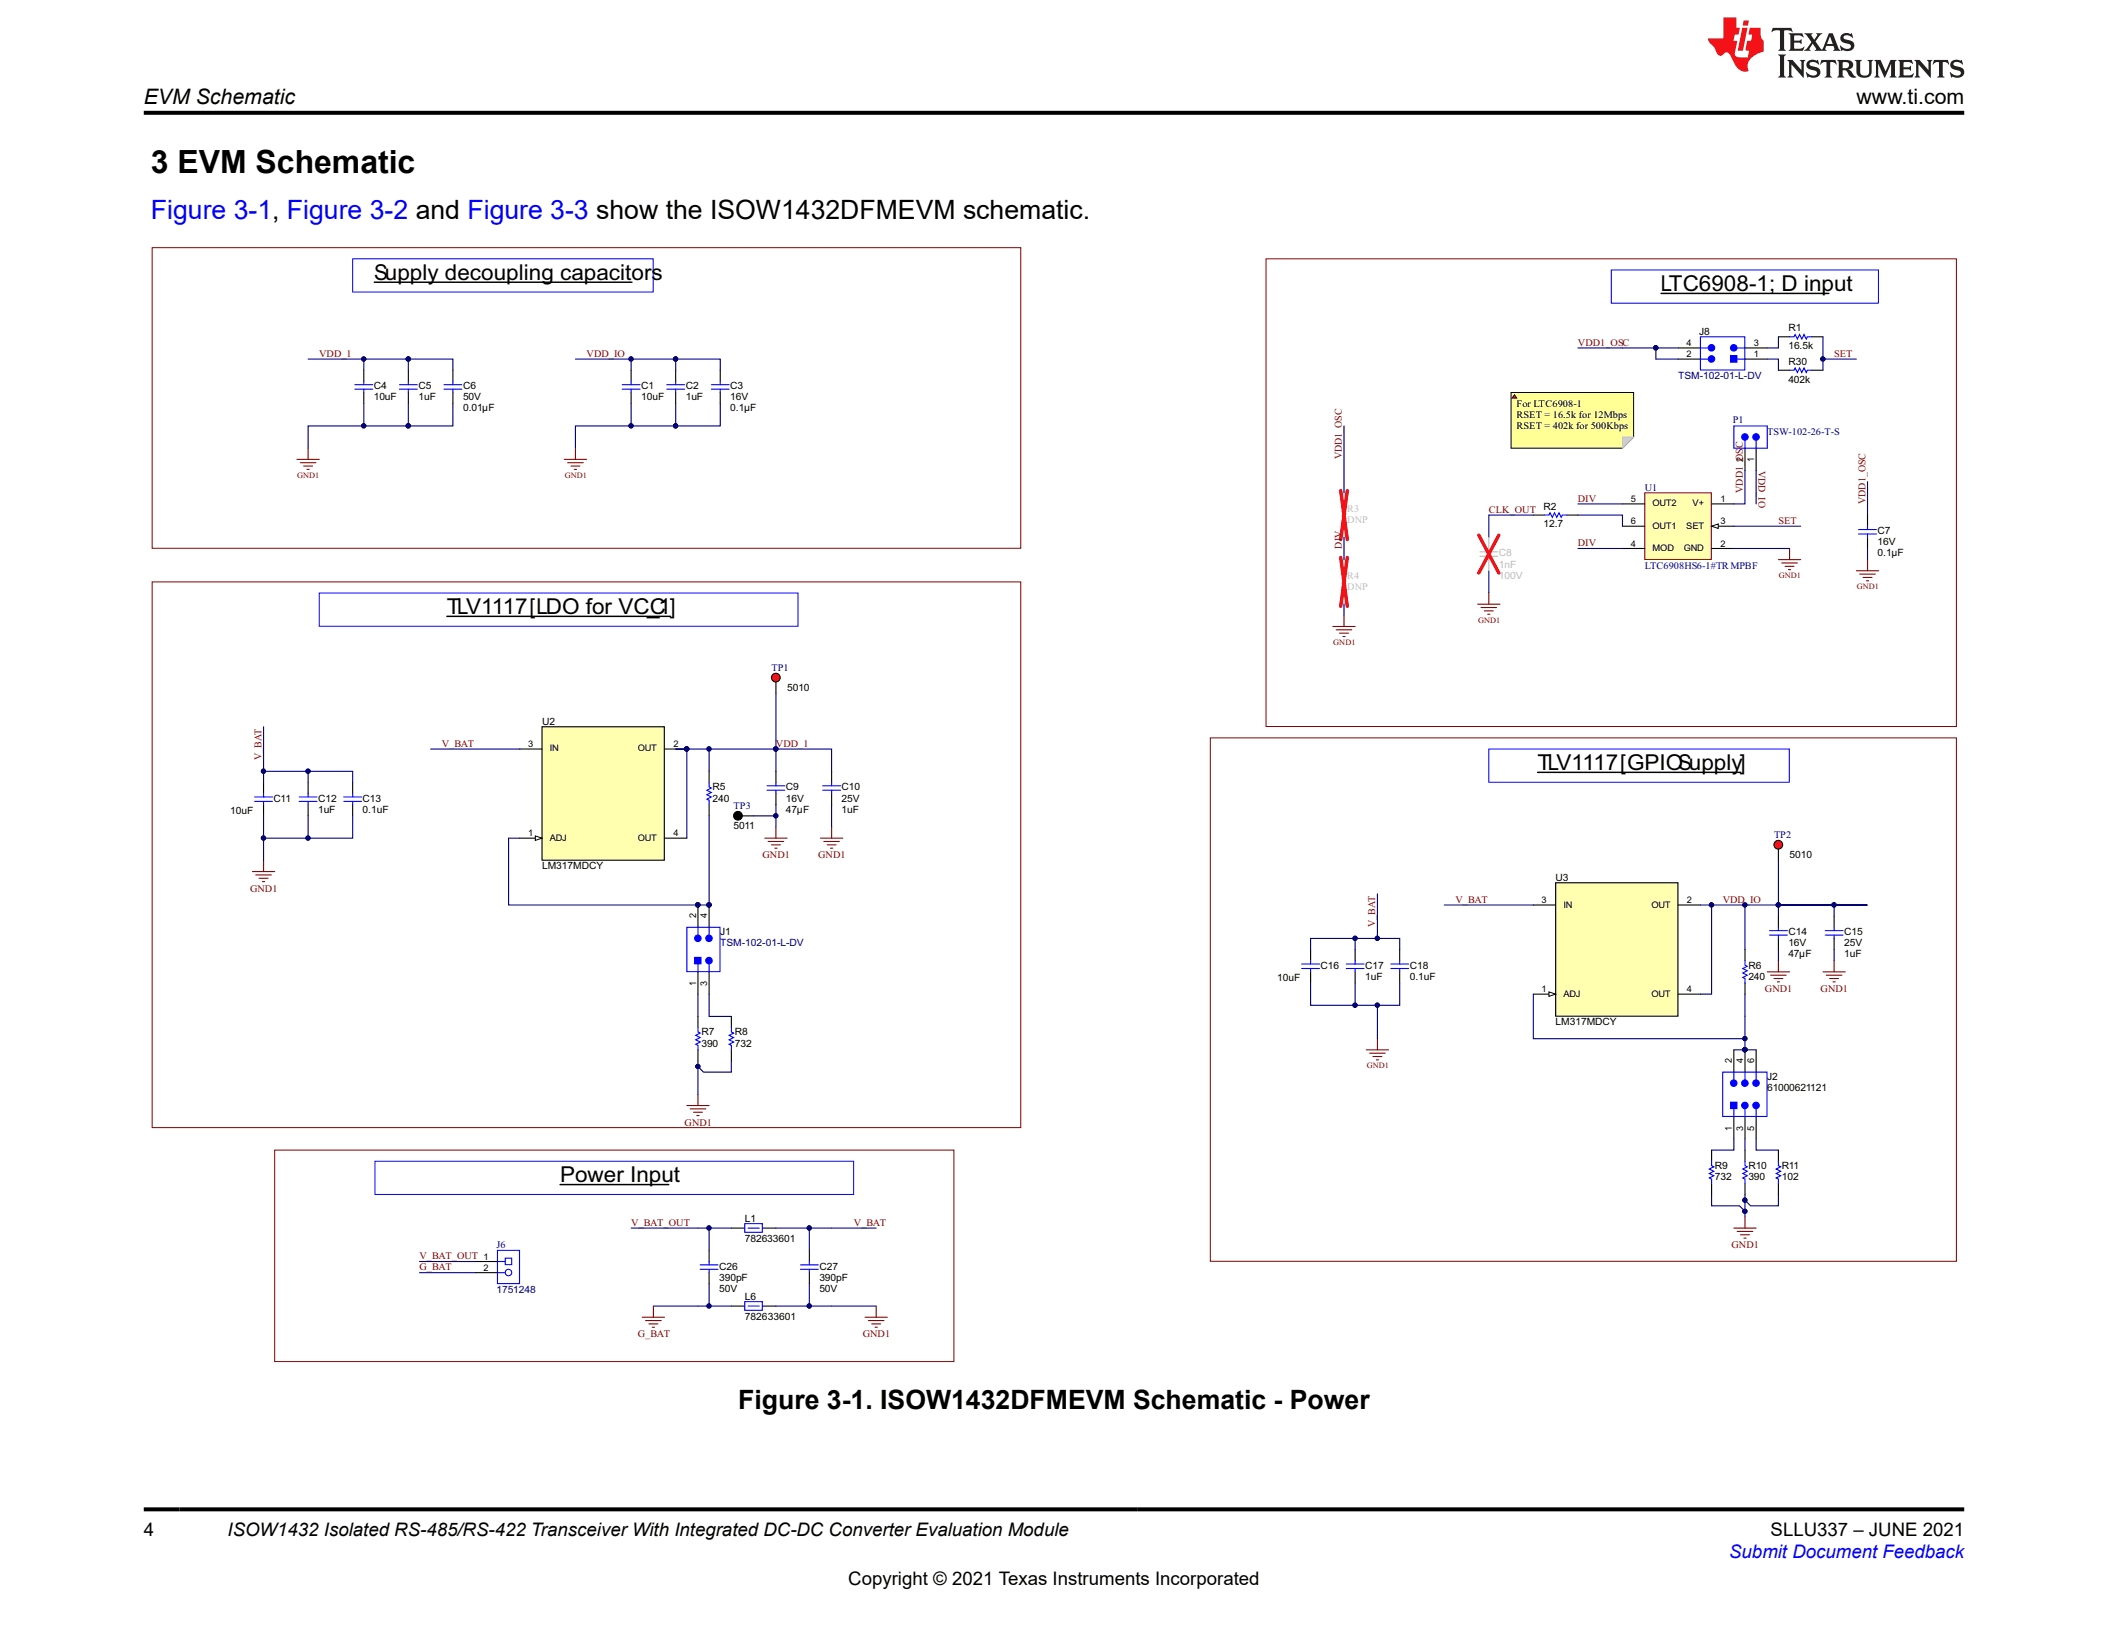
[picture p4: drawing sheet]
<svg xmlns="http://www.w3.org/2000/svg" width="279mm" height="216mm" viewBox="0 0 279 216" stroke-linecap="round" stroke-linejoin="round" font-family="sans-serif">
<g fill="none" stroke="#7f0000" stroke-width=".15">
<path d="M40.8 59.4v1.5M39.4 60.9h2.9M39.8 61.3h2.1M40.2 61.8h1.2M40.7 62.2h.3M246 75.6h3M246.5 76.1h2.1M246.9 76.5h1.2M247.4 77h.3M247.5 74.2v1.4M176.7 83h2.9M177.1 83.5h2.1"/>
<path d="M177.5 83.9h1.2M178 84.4h.3M178.1 81.6v1.4M33.5 115.5h2.9M33.9 116h2.1M34.3 116.4h1.2M34.8 116.8h.3M34.9 114v1.5M181.1 139.1h2.9M181.5 139.6h2.1M182.6 137.7v1.4M182 140h1.2"/>
<path d="M182.4 140.5h.3"/>
</g>
<path d="M48.2 49.1v1.4M48.2 52v1.5M54.1 49.1v1.4M54.1 52v1.5M40.8 103.7v1.5M40.8 106.7v1.4M46.7 103.7v1.5M46.7 106.7v1.4M179.6 125.9v1.4M179.6 128.8v1.5M185.5 125.9v1.4M185.5 128.8v1.5" fill="none" stroke="#000" stroke-width=".15"/>
<g fill="none" stroke="#00f" stroke-width=".15">
<path d="M47 51h2.4M47 51.6h2.4M48.2 50.5v.5M48.2 51.6v.4M52.9 51h2.4M52.9 51.6h2.4M54.1 50.5v.5M54.1 51.6v.4M39.7 105.6h2.3M39.7 106.2h2.3M40.8 105.2v.4M40.8 106.2v.5"/>
<path d="M45.6 105.6h2.3M45.6 106.2h2.3M46.7 105.2v.4M46.7 106.2v.5M178.4 127.8h2.4M178.4 128.4h2.4M179.6 127.3v.5M179.6 128.4v.4M184.3 127.8h2.4M184.3 128.4h2.4M185.5 127.3v.5M185.5 128.4v.4"/>
</g>
<path d="M46.7 34.3h39.9v4.4h-39.9zM213.6 35.8h35.4v4.4h-35.4zM42.3 78.6h63.5v4.4h-63.5zM197.3 99.3h39.9v4.4h-39.9z" fill="none" stroke="#00f" stroke-width=".13"/>
<path d="M49.6 37.4h34.2M220.2 38.9h22.2M59.2 81.7h29.7M203.8 102.4h26.9" fill="none" stroke="#000" stroke-width=".2"/>
<path d="M178.1 65.3v2.1l.3 .1-.6 .3 .6 .3-.6 .3 .6 .3-.6 .3 .3 .2v2M178.1 74.2v2l.3 .2-.6 .3 .6 .3-.6 .3 .6 .3-.6 .3 .3 .1v2.1" fill="none" stroke="#bfbdbb" stroke-width=".15"/>
<path d="M177.7 65l.9 6.5M177.7 73.9l.9 6.5M178.6 65l-.9 6.5M178.6 73.9l-.9 6.5" fill="none" stroke="#f00" stroke-width=".44"/>
<path d="M218 65.3h8.8v8.8h-8.8z" fill="#ffffaf"/>
<path d="M218 65.3h8.8v8.8h-8.8z" fill="none" stroke="#7f0000" stroke-width=".13"/>
<path d="M226.9 66.8h2.9M226.9 72.7h2.9M226.9 69.7h2.9" fill="none" stroke="#000" stroke-width=".15"/>
<path d="M226.9 69.7l.8-.3v.6z" fill="#fff"/>
<path d="M226.9 69.7l.8-.3v.6z" fill="none" stroke="#000" stroke-width=".13"/>
<path d="M231.3 59.4v3M232.8 59.4v3M215 72.7h3M215 66.8h3M215 69.7h3M34.9 103.7v1.5M34.9 106.7v1.4" fill="none" stroke="#000" stroke-width=".15"/>
<path d="M197.3 78.6v1.5M235.7 74.2h3M236.2 74.6h2M236.6 75.1h1.2M237 75.5h.3M237.2 72.7v1.5M195.9 80.1h2.9M196.3 80.5h2.1M196.7 81h1.2M197.2 81.4h.3" fill="none" stroke="#7f0000" stroke-width=".15"/>
<path d="M229.8 56.5h4.4v2.9h-4.4zM231.3 58.4v1M33.8 105.6h2.3M33.8 106.2h2.3M34.9 105.2v.4M34.9 106.2v.5" fill="none" stroke="#00f" stroke-width=".15"/>
<path d="M20.2 32.8h115.1v39.9h-115.1zM167.8 34.3h91.5v62h-91.5zM20.2 77.1h115.1v72.3h-115.1zM160.4 97.8h98.9v69.4h-98.9z" fill="none" stroke="#7f0000" stroke-width=".13"/>
<circle cx="231.3" cy="57.9" r=".43" fill="#00f"/>
<g fill="none" stroke="#00f" stroke-width=".15">
<path d="M232.8 58.4v1"/>
<circle cx="231.3" cy="57.9" r=".43"/>
</g>
<circle cx="232.7" cy="57.9" r=".43" fill="#00f"/>
<g fill="none" stroke="#00f" stroke-width=".15">
<path d="M172.5 127.8h2.4M172.5 128.4h2.4M173.7 127.3v.5M173.7 128.4v.4"/>
<circle cx="232.7" cy="57.9" r=".43"/>
</g>
<path d="M173.7 125.9v1.4M173.7 128.8v1.5" fill="none" stroke="#000" stroke-width=".15"/>
<path d="M101.4 111.1h2.9M101.8 111.5h2.1M102.3 112h1.1M102.7 112.4h.3M102.8 109.6v1.5" fill="none" stroke="#7f0000" stroke-width=".15"/>
<circle cx="102.8" cy="99.3" r=".28" fill="#00007f"/>
<circle cx="102.8" cy="99.3" r=".28" fill="none" stroke="#00007f" stroke-width=".13"/>
<path d="M234.2 128.8h3M234.7 129.2h2M235.1 129.7h1.2M235.6 130.1h.3M235.7 127.3v1.5" fill="none" stroke="#7f0000" stroke-width=".15"/>
<circle cx="235.7" cy="112" r=".58" fill="#ee0d21"/>
<g fill="none" stroke="#000" stroke-width=".15">
<path d="M83.7 49.1v1.4M83.7 52v1.5M89.6 49.1v1.4M89.6 52v1.5M235.7 112.6v1.4"/>
<circle cx="235.7" cy="112" r=".58"/>
</g>
<path d="M76.3 59.4v1.5M74.8 60.9h2.9M75.2 61.3h2.1M75.7 61.8h1.2M76.1 62.2h.3" fill="none" stroke="#7f0000" stroke-width=".15"/>
<path d="M82.5 51h2.3M82.5 51.6h2.3M83.7 50.5v.5M83.7 51.6v.4M88.4 51h2.3M88.4 51.6h2.3M89.6 50.5v.5M89.6 51.6v.4" fill="none" stroke="#00f" stroke-width=".15"/>
<path d="M60 53.5v3h-5.9" fill="none" stroke="#00007f" stroke-width=".15"/>
<circle cx="54.1" cy="56.4" r=".28" fill="#00007f"/>
<circle cx="54.1" cy="56.4" r=".28" fill="none" stroke="#00007f" stroke-width=".13"/>
<path d="M54.1 53.5v3" fill="none" stroke="#00007f" stroke-width=".15"/>
<circle cx="54.1" cy="56.4" r=".28" fill="#00007f"/>
<circle cx="54.1" cy="56.4" r=".28" fill="none" stroke="#00007f" stroke-width=".13"/>
<path d="M54.1 47.6v1.5" fill="none" stroke="#00007f" stroke-width=".15"/>
<circle cx="54.1" cy="47.6" r=".28" fill="#00007f"/>
<circle cx="54.1" cy="47.6" r=".28" fill="none" stroke="#00007f" stroke-width=".13"/>
<path d="M54.1 47.6h-5.9v1.5" fill="none" stroke="#00007f" stroke-width=".15"/>
<circle cx="54.1" cy="47.6" r=".28" fill="#00007f"/>
<circle cx="54.1" cy="47.6" r=".28" fill="none" stroke="#00007f" stroke-width=".13"/>
<circle cx="48.2" cy="47.6" r=".28" fill="#00007f"/>
<circle cx="48.2" cy="47.6" r=".28" fill="none" stroke="#00007f" stroke-width=".13"/>
<path d="M48.2 53.5v3h5.9" fill="none" stroke="#00007f" stroke-width=".15"/>
<circle cx="54.1" cy="56.4" r=".28" fill="#00007f"/>
<circle cx="54.1" cy="56.4" r=".28" fill="none" stroke="#00007f" stroke-width=".13"/>
<circle cx="48.2" cy="56.4" r=".28" fill="#00007f"/>
<circle cx="48.2" cy="56.4" r=".28" fill="none" stroke="#00007f" stroke-width=".13"/>
<path d="M48.2 56.5h-7.4v2.9" fill="none" stroke="#00007f" stroke-width=".15"/>
<circle cx="48.2" cy="56.4" r=".28" fill="#00007f"/>
<circle cx="48.2" cy="56.4" r=".28" fill="none" stroke="#00007f" stroke-width=".13"/>
<path d="M54.1 47.6h5.9v1.5" fill="none" stroke="#00007f" stroke-width=".15"/>
<circle cx="54.1" cy="47.6" r=".28" fill="#00007f"/>
<circle cx="54.1" cy="47.6" r=".28" fill="none" stroke="#00007f" stroke-width=".13"/>
<path d="M40.8 47.6h7.4M247.5 63.8v4.5M247.5 72.7v1.5" fill="none" stroke="#00007f" stroke-width=".15"/>
<circle cx="48.2" cy="47.6" r=".28" fill="#00007f"/>
<circle cx="48.2" cy="47.6" r=".28" fill="none" stroke="#00007f" stroke-width=".13"/>
<path d="M182.6 133.2v4.5" fill="none" stroke="#00007f" stroke-width=".15"/>
<circle cx="182.6" cy="133.2" r=".28" fill="#00007f"/>
<circle cx="182.6" cy="133.2" r=".28" fill="none" stroke="#00007f" stroke-width=".13"/>
<path d="M182.6 118.5v5.9" fill="none" stroke="#00007f" stroke-width=".15"/>
<circle cx="182.6" cy="124.4" r=".28" fill="#00007f"/>
<circle cx="182.6" cy="124.4" r=".28" fill="none" stroke="#00007f" stroke-width=".13"/>
<path d="M178.1 56.5v8.8M209.1 46.1h5.9M241.6 47.6h4.4M178.1 71.2v3M197.3 75.6v3M203.2 68.3h-5.9v2.9M209.1 68.3h5.9v1.4M209.1 72.7h5.9M229.8 69.7h8.9M229.8 72.7h7.4M178.1 80.1v1.5" fill="none" stroke="#00007f" stroke-width=".15"/>
<circle cx="241.6" cy="47.6" r=".28" fill="#00007f"/>
<circle cx="241.6" cy="47.6" r=".28" fill="none" stroke="#00007f" stroke-width=".13"/>
<path d="M40.8 102.2v1.5" fill="none" stroke="#00007f" stroke-width=".15"/>
<circle cx="40.8" cy="102.2" r=".28" fill="#00007f"/>
<circle cx="40.8" cy="102.2" r=".28" fill="none" stroke="#00007f" stroke-width=".13"/>
<path d="M34.9 108.1v3" fill="none" stroke="#00007f" stroke-width=".15"/>
<circle cx="34.9" cy="111.1" r=".28" fill="#00007f"/>
<circle cx="34.9" cy="111.1" r=".28" fill="none" stroke="#00007f" stroke-width=".13"/>
<path d="M40.8 108.1v3" fill="none" stroke="#00007f" stroke-width=".15"/>
<circle cx="40.8" cy="111.1" r=".28" fill="#00007f"/>
<circle cx="40.8" cy="111.1" r=".28" fill="none" stroke="#00007f" stroke-width=".13"/>
<path d="M34.9 96.3v5.9" fill="none" stroke="#00007f" stroke-width=".15"/>
<circle cx="34.9" cy="102.2" r=".28" fill="#00007f"/>
<circle cx="34.9" cy="102.2" r=".28" fill="none" stroke="#00007f" stroke-width=".13"/>
<path d="M46.7 108.1v3h-11.8v2.9" fill="none" stroke="#00007f" stroke-width=".15"/>
<circle cx="34.9" cy="111.1" r=".28" fill="#00007f"/>
<circle cx="34.9" cy="111.1" r=".28" fill="none" stroke="#00007f" stroke-width=".13"/>
<circle cx="40.8" cy="111.1" r=".28" fill="#00007f"/>
<circle cx="40.8" cy="111.1" r=".28" fill="none" stroke="#00007f" stroke-width=".13"/>
<path d="M34.9 103.7v-1.5h11.8v1.5" fill="none" stroke="#00007f" stroke-width=".15"/>
<circle cx="34.9" cy="102.2" r=".28" fill="#00007f"/>
<circle cx="34.9" cy="102.2" r=".28" fill="none" stroke="#00007f" stroke-width=".13"/>
<circle cx="40.8" cy="102.2" r=".28" fill="#00007f"/>
<circle cx="40.8" cy="102.2" r=".28" fill="none" stroke="#00007f" stroke-width=".13"/>
<path d="M179.6 130.3v2.9h5.9v-2.9" fill="none" stroke="#00007f" stroke-width=".15"/>
<circle cx="182.6" cy="133.2" r=".28" fill="#00007f"/>
<circle cx="182.6" cy="133.2" r=".28" fill="none" stroke="#00007f" stroke-width=".13"/>
<circle cx="179.6" cy="133.2" r=".28" fill="#00007f"/>
<circle cx="179.6" cy="133.2" r=".28" fill="none" stroke="#00007f" stroke-width=".13"/>
<path d="M179.6 125.9v-1.5h5.9v1.5" fill="none" stroke="#00007f" stroke-width=".15"/>
<circle cx="179.6" cy="124.4" r=".28" fill="#00007f"/>
<circle cx="179.6" cy="124.4" r=".28" fill="none" stroke="#00007f" stroke-width=".13"/>
<circle cx="182.6" cy="124.4" r=".28" fill="#00007f"/>
<circle cx="182.6" cy="124.4" r=".28" fill="none" stroke="#00007f" stroke-width=".13"/>
<path d="M231.3 62.4v4.4h-1.5M232.8 62.4v4.4M179.6 124.4h-5.9v1.5" fill="none" stroke="#00007f" stroke-width=".15"/>
<circle cx="179.6" cy="124.4" r=".28" fill="#00007f"/>
<circle cx="179.6" cy="124.4" r=".28" fill="none" stroke="#00007f" stroke-width=".13"/>
<path d="M173.7 130.3v2.9h5.9" fill="none" stroke="#00007f" stroke-width=".15"/>
<circle cx="179.6" cy="133.2" r=".28" fill="#00007f"/>
<circle cx="179.6" cy="133.2" r=".28" fill="none" stroke="#00007f" stroke-width=".13"/>
<path d="M102.8 99.3v2.9" fill="none" stroke="#00007f" stroke-width=".15"/>
<circle cx="102.8" cy="99.3" r=".28" fill="#00007f"/>
<circle cx="102.8" cy="99.3" r=".28" fill="none" stroke="#00007f" stroke-width=".13"/>
<path d="M102.8 106.7v2.9" fill="none" stroke="#00007f" stroke-width=".15"/>
<circle cx="102.8" cy="108.1" r=".28" fill="#00007f"/>
<circle cx="102.8" cy="108.1" r=".28" fill="none" stroke="#00007f" stroke-width=".13"/>
<path d="M57.1 99.3h11.8M235.7 114v5.9M235.7 125.9v1.4" fill="none" stroke="#00007f" stroke-width=".15"/>
<circle cx="235.7" cy="119.9" r=".28" fill="#00007f"/>
<circle cx="235.7" cy="119.9" r=".28" fill="none" stroke="#00007f" stroke-width=".13"/>
<path d="M99.9 108.1h2.9" fill="none" stroke="#00007f" stroke-width=".15"/>
<circle cx="102.8" cy="108.1" r=".28" fill="#00007f"/>
<circle cx="102.8" cy="108.1" r=".28" fill="none" stroke="#00007f" stroke-width=".13"/>
<path d="M95.5 53.5v3h-5.9" fill="none" stroke="#00007f" stroke-width=".15"/>
<circle cx="89.5" cy="56.4" r=".28" fill="#00007f"/>
<circle cx="89.5" cy="56.4" r=".28" fill="none" stroke="#00007f" stroke-width=".13"/>
<path d="M89.6 53.5v3" fill="none" stroke="#00007f" stroke-width=".15"/>
<circle cx="89.5" cy="56.4" r=".28" fill="#00007f"/>
<circle cx="89.5" cy="56.4" r=".28" fill="none" stroke="#00007f" stroke-width=".13"/>
<path d="M89.6 47.6v1.5" fill="none" stroke="#00007f" stroke-width=".15"/>
<circle cx="89.5" cy="47.6" r=".28" fill="#00007f"/>
<circle cx="89.5" cy="47.6" r=".28" fill="none" stroke="#00007f" stroke-width=".13"/>
<path d="M89.6 47.6h-5.9v1.5" fill="none" stroke="#00007f" stroke-width=".15"/>
<circle cx="89.5" cy="47.6" r=".28" fill="#00007f"/>
<circle cx="89.5" cy="47.6" r=".28" fill="none" stroke="#00007f" stroke-width=".13"/>
<circle cx="83.6" cy="47.6" r=".28" fill="#00007f"/>
<circle cx="83.6" cy="47.6" r=".28" fill="none" stroke="#00007f" stroke-width=".13"/>
<path d="M83.7 53.5v3h5.9" fill="none" stroke="#00007f" stroke-width=".15"/>
<circle cx="89.5" cy="56.4" r=".28" fill="#00007f"/>
<circle cx="89.5" cy="56.4" r=".28" fill="none" stroke="#00007f" stroke-width=".13"/>
<circle cx="83.6" cy="56.4" r=".28" fill="#00007f"/>
<circle cx="83.6" cy="56.4" r=".28" fill="none" stroke="#00007f" stroke-width=".13"/>
<path d="M83.7 56.5h-7.4v2.9" fill="none" stroke="#00007f" stroke-width=".15"/>
<circle cx="83.6" cy="56.4" r=".28" fill="#00007f"/>
<circle cx="83.6" cy="56.4" r=".28" fill="none" stroke="#00007f" stroke-width=".13"/>
<path d="M89.6 47.6h5.9v1.5" fill="none" stroke="#00007f" stroke-width=".15"/>
<circle cx="89.5" cy="47.6" r=".28" fill="#00007f"/>
<circle cx="89.5" cy="47.6" r=".28" fill="none" stroke="#00007f" stroke-width=".13"/>
<path d="M76.3 47.6h7.4" fill="none" stroke="#00007f" stroke-width=".15"/>
<circle cx="83.6" cy="47.6" r=".28" fill="#00007f"/>
<circle cx="83.6" cy="47.6" r=".28" fill="none" stroke="#00007f" stroke-width=".13"/>
<path d="M95.5 49.1v1.4M95.5 52v1.5" fill="none" stroke="#000" stroke-width=".15"/>
<path d="M94.3 51h2.3M94.3 51.6h2.3M95.5 50.5v.5M95.5 51.6v.4" fill="none" stroke="#00f" stroke-width=".15"/>
<path d="M206.2 117h16.2v17.7h-16.2z" fill="#ffffaf"/>
<path d="M206.2 117h16.2v17.7h-16.2zM203.2 131.8h3" fill="none" stroke="#000" stroke-width=".15"/>
<path d="M205.3 131.5l.9 .3-.9 .3z" fill="#fff"/>
<path d="M205.3 131.5l.9 .3-.9 .3z" fill="none" stroke="#000" stroke-width=".13"/>
<path d="M203.2 119.9h3M222.4 119.9h3M222.4 131.8h3" fill="none" stroke="#000" stroke-width=".15"/>
<path d="M191.4 119.9h11.8M225.4 119.9h22.1h-11.8v1.5" fill="none" stroke="#00007f" stroke-width=".15"/>
<circle cx="226.8" cy="119.9" r=".28" fill="#00007f"/>
<circle cx="226.8" cy="119.9" r=".28" fill="none" stroke="#00007f" stroke-width=".13"/>
<circle cx="231.3" cy="119.9" r=".28" fill="#00007f"/>
<circle cx="231.3" cy="119.9" r=".28" fill="none" stroke="#00007f" stroke-width=".13"/>
<circle cx="235.7" cy="119.9" r=".28" fill="#00007f"/>
<circle cx="235.7" cy="119.9" r=".28" fill="none" stroke="#00007f" stroke-width=".13"/>
<circle cx="243.1" cy="119.9" r=".28" fill="#00007f"/>
<circle cx="243.1" cy="119.9" r=".28" fill="none" stroke="#00007f" stroke-width=".13"/>
<circle cx="243.1" cy="119.9" r=".28" fill="#00007f"/>
<circle cx="243.1" cy="119.9" r=".28" fill="none" stroke="#00007f" stroke-width=".13"/>
<circle cx="235.7" cy="119.9" r=".28" fill="#00007f"/>
<circle cx="235.7" cy="119.9" r=".28" fill="none" stroke="#00007f" stroke-width=".13"/>
<path d="M243.1 119.9v1.5" fill="none" stroke="#00007f" stroke-width=".15"/>
<circle cx="243.1" cy="119.9" r=".28" fill="#00007f"/>
<circle cx="243.1" cy="119.9" r=".28" fill="none" stroke="#00007f" stroke-width=".13"/>
<path d="M241.6 128.8h3M242.1 129.2h2M242.5 129.7h1.2M242.9 130.1h.3M243.1 127.3v1.5" fill="none" stroke="#7f0000" stroke-width=".15"/>
<path d="M243.1 125.9v1.4" fill="none" stroke="#00007f" stroke-width=".15"/>
<path d="M71.8 96.3h16.3v17.7h-16.3z" fill="#ffffaf"/>
<path d="M71.8 96.3h16.3v17.7h-16.3zM68.9 111.1h2.9" fill="none" stroke="#000" stroke-width=".15"/>
<path d="M71 110.8l.8 .3-.8 .3z" fill="#fff"/>
<path d="M71 110.8l.8 .3-.8 .3z" fill="none" stroke="#000" stroke-width=".13"/>
<path d="M88.1 99.3h2.9" fill="none" stroke="#000" stroke-width=".15"/>
<circle cx="91" cy="99.3" r=".28" fill="#00007f"/>
<circle cx="91" cy="99.3" r=".28" fill="none" stroke="#00007f" stroke-width=".13"/>
<path d="M68.9 99.3h2.9M88.1 111.1h2.9" fill="none" stroke="#000" stroke-width=".15"/>
<circle cx="91" cy="99.3" r=".28" fill="#00007f"/>
<circle cx="91" cy="99.3" r=".28" fill="none" stroke="#00007f" stroke-width=".13"/>
<path d="M89.6 99.3h20.6v2.9" fill="none" stroke="#00007f" stroke-width=".15"/>
<circle cx="91" cy="99.3" r=".28" fill="#00007f"/>
<circle cx="91" cy="99.3" r=".28" fill="none" stroke="#00007f" stroke-width=".13"/>
<circle cx="94" cy="99.3" r=".28" fill="#00007f"/>
<circle cx="94" cy="99.3" r=".28" fill="none" stroke="#00007f" stroke-width=".13"/>
<circle cx="102.8" cy="99.3" r=".28" fill="#00007f"/>
<circle cx="102.8" cy="99.3" r=".28" fill="none" stroke="#00007f" stroke-width=".13"/>
<path d="M91 99.3v11.8" fill="none" stroke="#00007f" stroke-width=".15"/>
<circle cx="91" cy="99.3" r=".28" fill="#00007f"/>
<circle cx="91" cy="99.3" r=".28" fill="none" stroke="#00007f" stroke-width=".13"/>
<path d="M108.7 111.1h3M109.2 111.5h2.1M109.6 112h1.2M110.1 112.4h.3M110.2 109.6v1.5" fill="none" stroke="#7f0000" stroke-width=".15"/>
<path d="M110.2 106.7v2.9" fill="none" stroke="#00007f" stroke-width=".15"/>
<circle cx="102.8" cy="89.8" r=".58" fill="#ee0d21"/>
<g fill="none" stroke="#000" stroke-width=".15">
<path d="M102.8 90.4v1.5"/>
<circle cx="102.8" cy="89.8" r=".58"/>
</g>
<path d="M102.8 91.9v7.4" fill="none" stroke="#00007f" stroke-width=".15"/>
<circle cx="102.8" cy="99.3" r=".28" fill="#00007f"/>
<circle cx="102.8" cy="99.3" r=".28" fill="none" stroke="#00007f" stroke-width=".13"/>
<path d="M89.6 99.3h1.4" fill="none" stroke="#00007f" stroke-width=".15"/>
<circle cx="91" cy="99.3" r=".28" fill="#00007f"/>
<circle cx="91" cy="99.3" r=".28" fill="none" stroke="#00007f" stroke-width=".13"/>
<circle cx="97.8" cy="108.1" r=".58" fill="#000"/>
<g fill="none" stroke="#000" stroke-width=".15">
<path d="M235.7 44.6h1.5M235.7 49.1h1.5M240.1 44.6h1.5M240.1 49.1h1.5M98.4 108.1h1.5M102.8 102.2v1.5M102.8 105.2v1.5M110.2 102.2v1.5M110.2 105.2v1.5M235.7 121.4v1.5M235.7 124.4v1.5M243.1 121.4v1.5"/>
<path d="M243.1 124.4v1.5"/>
<circle cx="97.8" cy="108.1" r=".58"/>
</g>
<g fill="none" stroke="#00f" stroke-width=".15">
<path d="M237.2 44.6h.6l.1-.3 .3 .6 .3-.6 .3 .6 .3-.6 .3 .6 .2-.3h.5M237.2 49.1h.6l.1-.3 .3 .6 .3-.6 .3 .6 .3-.6 .3 .6 .2-.3h.5M101.7 104.1h2.3M101.7 104.7h2.3M102.8 103.7v.4M102.8 104.7v.5M109 104.1h2.4M109 104.7h2.4M110.2 103.7v.4M110.2 104.7v.5M234.5 123.3h2.4M234.5 123.9h2.4"/>
<path d="M235.7 122.9v.4M235.7 123.9v.5M241.9 123.3h2.4M241.9 123.9h2.4M243.1 122.9v.4M243.1 123.9v.5"/>
</g>
<path d="M225.4 44.6h5.9v4.4h-5.9z" fill="#fff"/>
<path d="M225.4 44.6h5.9v4.4h-5.9zM230.3 46.1h1" fill="none" stroke="#00f" stroke-width=".15"/>
<path d="M222.4 47.6h3M222.4 46.1h3M231.3 47.6h2.9M231.3 46.1h2.9" fill="none" stroke="#000" stroke-width=".15"/>
<circle cx="229.8" cy="46.1" r=".43" fill="#00f"/>
<g fill="none" stroke="#00f" stroke-width=".15">
<path d="M230.3 47.6h1"/>
<circle cx="229.8" cy="46.1" r=".43"/>
</g>
<circle cx="226.8" cy="46.1" r=".43" fill="#00f"/>
<g fill="none" stroke="#00f" stroke-width=".15">
<path d="M225.4 46.1h1"/>
<circle cx="226.8" cy="46.1" r=".43"/>
</g>
<circle cx="226.8" cy="47.6" r=".43" fill="#00f"/>
<g fill="none" stroke="#00f" stroke-width=".15">
<path d="M225.4 47.6h1"/>
<circle cx="226.8" cy="47.6" r=".43"/>
</g>
<path d="M229.4 47.1h.8v.9h-.8z" fill="#00f"/>
<path d="M229.4 47.1h.8v.9h-.8z" fill="none" stroke="#00f" stroke-width=".13"/>
<path d="M215 46.1h4.5M234.2 47.6h1.5v1.5M235.7 44.6v1.5h-1.5" fill="none" stroke="#00007f" stroke-width=".15"/>
<circle cx="219.5" cy="46.1" r=".28" fill="#00007f"/>
<circle cx="219.5" cy="46.1" r=".28" fill="none" stroke="#00007f" stroke-width=".13"/>
<path d="M219.5 46.1v1.5" fill="none" stroke="#00007f" stroke-width=".15"/>
<circle cx="219.5" cy="46.1" r=".28" fill="#00007f"/>
<circle cx="219.5" cy="46.1" r=".28" fill="none" stroke="#00007f" stroke-width=".13"/>
<path d="M241.6 44.6v4.5" fill="none" stroke="#00007f" stroke-width=".15"/>
<circle cx="241.6" cy="47.6" r=".28" fill="#00007f"/>
<circle cx="241.6" cy="47.6" r=".28" fill="none" stroke="#00007f" stroke-width=".13"/>
<path d="M203.2 68.3h1.5M207.7 68.3h1.4M247.5 68.3v1.4M247.5 71.2v1.5" fill="none" stroke="#000" stroke-width=".15"/>
<path d="M204.7 68.3h.6l.2-.3 .2 .6 .3-.6 .3 .6 .3-.6 .3 .6 .2-.3h.6M246.3 70.2h2.4M246.3 70.8h2.4M247.5 69.7v.5M247.5 70.8v.4" fill="none" stroke="#00f" stroke-width=".15"/>
<path d="M196.1 73.1h2.4M196.1 73.7h2.4M197.3 71.2v1.9M197.3 73.7v1.9" fill="none" stroke="#bfbdbb" stroke-width=".15"/>
<path d="M196 70.9l2.7 5M198.7 70.9l-2.7 5" fill="none" stroke="#f00" stroke-width=".44"/>
<path d="M219.5 47.6h2.9M219.5 46.1h2.9" fill="none" stroke="#00007f" stroke-width=".15"/>
<circle cx="219.5" cy="46.1" r=".28" fill="#00007f"/>
<circle cx="219.5" cy="46.1" r=".28" fill="none" stroke="#00007f" stroke-width=".13"/>
<path d="M65.9 165.7h3v4.4h-3z" fill="#fff"/>
<path d="M65.9 165.7h3v4.4h-3zM65.9 168.7h1.1" fill="none" stroke="#00f" stroke-width=".15"/>
<circle cx="67.4" cy="168.7" r=".43" fill="#fff"/>
<g fill="none" stroke="#00f" stroke-width=".15">
<path d="M65.9 167.2h1.1"/>
<circle cx="67.4" cy="168.7" r=".43"/>
</g>
<path d="M63 167.2h2.9M63 168.7h2.9" fill="none" stroke="#000" stroke-width=".15"/>
<path d="M67 166.8h.8v.8h-.8z" fill="#fff"/>
<g fill="none" stroke="#00f" stroke-width=".15">
<path d="M67 166.8h.8v.8h-.8zM92.8 167.6h2.4M92.8 168.2h2.4M94 167.2v.4M94 168.2v.5M98.7 162.2h2.3v1.1h-2.3zM98.7 172.5h2.3v1.2h-2.3zM99.2 162.8h1.4M99.2 173.1h1.4M106.1 167.6h2.4M106.1 168.2h2.4M107.3 167.2v.4"/>
<path d="M107.3 168.2v.5"/>
</g>
<path d="M55.6 167.2h7.4M55.6 168.7h7.4M83.7 162.8h13.2M86.6 173.1h5.9M110.2 173.1h5.9M110.2 162.8h5.9" fill="none" stroke="#00007f" stroke-width=".15"/>
<path d="M85.1 174.6h3M85.6 175h2M86 175.5h1.2M86.5 175.9h.3M86.6 173.1v1.5M114.7 174.6h2.9M115.1 175h2.1M115.5 175.5h1.2M116 175.9h.3M116.1 173.1v1.5" fill="none" stroke="#7f0000" stroke-width=".15"/>
<path d="M94 165.7v1.5M94 168.7v1.4M96.9 162.8h1.8M96.9 173.1h1.8M101.1 162.8h1.7M101.1 173.1h1.7M107.3 165.7v1.5M107.3 168.7v1.4" fill="none" stroke="#000" stroke-width=".15"/>
<circle cx="94" cy="162.8" r=".28" fill="#00007f"/>
<circle cx="94" cy="162.8" r=".28" fill="none" stroke="#00007f" stroke-width=".13"/>
<path d="M102.8 162.8h7.4" fill="none" stroke="#00007f" stroke-width=".15"/>
<circle cx="107.3" cy="162.8" r=".28" fill="#00007f"/>
<circle cx="107.3" cy="162.8" r=".28" fill="none" stroke="#00007f" stroke-width=".13"/>
<path d="M102.8 173.1h7.4" fill="none" stroke="#00007f" stroke-width=".15"/>
<circle cx="107.3" cy="173.1" r=".28" fill="#00007f"/>
<circle cx="107.3" cy="173.1" r=".28" fill="none" stroke="#00007f" stroke-width=".13"/>
<path d="M92.5 173.1h4.4" fill="none" stroke="#00007f" stroke-width=".15"/>
<circle cx="94" cy="173.1" r=".28" fill="#00007f"/>
<circle cx="94" cy="173.1" r=".28" fill="none" stroke="#00007f" stroke-width=".13"/>
<path d="M107.3 162.8v2.9" fill="none" stroke="#00007f" stroke-width=".15"/>
<circle cx="107.3" cy="162.8" r=".28" fill="#00007f"/>
<circle cx="107.3" cy="162.8" r=".28" fill="none" stroke="#00007f" stroke-width=".13"/>
<path d="M107.3 170.1v3" fill="none" stroke="#00007f" stroke-width=".15"/>
<circle cx="107.3" cy="173.1" r=".28" fill="#00007f"/>
<circle cx="107.3" cy="173.1" r=".28" fill="none" stroke="#00007f" stroke-width=".13"/>
<path d="M94 162.8v2.9" fill="none" stroke="#00007f" stroke-width=".15"/>
<circle cx="94" cy="162.8" r=".28" fill="#00007f"/>
<circle cx="94" cy="162.8" r=".28" fill="none" stroke="#00007f" stroke-width=".13"/>
<path d="M94 170.1v3" fill="none" stroke="#00007f" stroke-width=".15"/>
<circle cx="94" cy="173.1" r=".28" fill="#00007f"/>
<circle cx="94" cy="173.1" r=".28" fill="none" stroke="#00007f" stroke-width=".13"/>
<path d="M36.4 152.4h90v28.1h-90z" fill="none" stroke="#7f0000" stroke-width=".13"/>
<path d="M49.7 153.9h63.4v4.4h-63.4z" fill="none" stroke="#00f" stroke-width=".13"/>
<path d="M74.2 157h14.4" fill="none" stroke="#000" stroke-width=".2"/>
<path d="M60 49.1v1.4M60 52v1.5" fill="none" stroke="#000" stroke-width=".15"/>
<path d="M58.8 51h2.4M58.8 51.6h2.4M60 50.5v.5M60 51.6v.4" fill="none" stroke="#00f" stroke-width=".15"/>
<path d="M94 99.3v2.9" fill="none" stroke="#00007f" stroke-width=".15"/>
<circle cx="94" cy="99.3" r=".28" fill="#00007f"/>
<circle cx="94" cy="99.3" r=".28" fill="none" stroke="#00007f" stroke-width=".13"/>
<path d="M92.5 131.8v2.9M94 131.8v2.9h2.9M92.5 140.6v4.4" fill="none" stroke="#00007f" stroke-width=".15"/>
<path d="M91 146.5h3M91.5 147h2M91.9 147.4h1.2M92.4 147.9h.3M92.5 145v1.5" fill="none" stroke="#7f0000" stroke-width=".15"/>
<circle cx="92.5" cy="141.3" r=".28" fill="#00007f"/>
<circle cx="92.5" cy="141.3" r=".28" fill="none" stroke="#00007f" stroke-width=".13"/>
<path d="M96.9 140.6v1.5h-3.7l-.7-.7" fill="none" stroke="#00007f" stroke-width=".15"/>
<circle cx="92.5" cy="141.3" r=".28" fill="#00007f"/>
<circle cx="92.5" cy="141.3" r=".28" fill="none" stroke="#00007f" stroke-width=".13"/>
<path d="M91 122.9h4.4v5.9h-4.4z" fill="#fff"/>
<path d="M91 122.9h4.4v5.9h-4.4z" fill="none" stroke="#00f" stroke-width=".15"/>
<path d="M92.5 119.9v3M92.5 128.8v3" fill="none" stroke="#000" stroke-width=".15"/>
<circle cx="92.5" cy="119.9" r=".28" fill="#00007f"/>
<circle cx="92.5" cy="119.9" r=".28" fill="none" stroke="#00007f" stroke-width=".13"/>
<path d="M94 119.9v3M94 128.8v3" fill="none" stroke="#000" stroke-width=".15"/>
<circle cx="94" cy="119.9" r=".28" fill="#00007f"/>
<circle cx="94" cy="119.9" r=".28" fill="none" stroke="#00007f" stroke-width=".13"/>
<path d="M94 127.8v1" fill="none" stroke="#00f" stroke-width=".15"/>
<circle cx="94" cy="127.3" r=".43" fill="#00f"/>
<g fill="none" stroke="#00f" stroke-width=".15">
<path d="M92.5 127.8v1"/>
<circle cx="94" cy="127.3" r=".43"/>
</g>
<circle cx="94" cy="124.4" r=".43" fill="#00f"/>
<g fill="none" stroke="#00f" stroke-width=".15">
<path d="M94 122.9v1"/>
<circle cx="94" cy="124.4" r=".43"/>
</g>
<circle cx="92.5" cy="124.4" r=".43" fill="#00f"/>
<g fill="none" stroke="#00f" stroke-width=".15">
<path d="M92.5 122.9v1"/>
<circle cx="92.5" cy="124.4" r=".43"/>
</g>
<path d="M92.1 126.9h.8v.8h-.8z" fill="#00f"/>
<path d="M92.1 126.9h.8v.8h-.8z" fill="none" stroke="#00f" stroke-width=".13"/>
<circle cx="92.5" cy="119.9" r=".28" fill="#00007f"/>
<circle cx="92.5" cy="119.9" r=".28" fill="none" stroke="#00007f" stroke-width=".13"/>
<circle cx="94" cy="119.9" r=".28" fill="#00007f"/>
<circle cx="94" cy="119.9" r=".28" fill="none" stroke="#00007f" stroke-width=".13"/>
<path d="M94 108.1v11.8" fill="none" stroke="#00007f" stroke-width=".15"/>
<circle cx="94" cy="119.9" r=".28" fill="#00007f"/>
<circle cx="94" cy="119.9" r=".28" fill="none" stroke="#00007f" stroke-width=".13"/>
<path d="M92.5 119.9h1.5" fill="none" stroke="#00007f" stroke-width=".15"/>
<circle cx="94" cy="119.9" r=".28" fill="#00007f"/>
<circle cx="94" cy="119.9" r=".28" fill="none" stroke="#00007f" stroke-width=".13"/>
<circle cx="92.5" cy="119.9" r=".28" fill="#00007f"/>
<circle cx="92.5" cy="119.9" r=".28" fill="none" stroke="#00007f" stroke-width=".13"/>
<path d="M67.4 111.1v8.8h25.1" fill="none" stroke="#00007f" stroke-width=".15"/>
<circle cx="92.5" cy="119.9" r=".28" fill="#00007f"/>
<circle cx="92.5" cy="119.9" r=".28" fill="none" stroke="#00007f" stroke-width=".13"/>
<path d="M67.4 111.1h1.5" fill="none" stroke="#00007f" stroke-width=".15"/>
<path d="M228.3 142.1h5.9v5.9h-5.9z" fill="#fff"/>
<path d="M228.3 142.1h5.9v5.9h-5.9z" fill="none" stroke="#00f" stroke-width=".15"/>
<path d="M229.8 139.1v3M231.3 139.1v3M229.8 148v3M231.3 148v3" fill="none" stroke="#000" stroke-width=".15"/>
<circle cx="231.3" cy="139.1" r=".28" fill="#00007f"/>
<circle cx="231.3" cy="139.1" r=".28" fill="none" stroke="#00007f" stroke-width=".13"/>
<path d="M232.8 139.1v3M232.8 148v3" fill="none" stroke="#000" stroke-width=".15"/>
<path d="M231.3 147v1" fill="none" stroke="#00f" stroke-width=".15"/>
<circle cx="231.3" cy="146.5" r=".43" fill="#00f"/>
<g fill="none" stroke="#00f" stroke-width=".15">
<path d="M229.8 147v1"/>
<circle cx="231.3" cy="146.5" r=".43"/>
</g>
<circle cx="232.7" cy="146.5" r=".43" fill="#00f"/>
<g fill="none" stroke="#00f" stroke-width=".15">
<path d="M232.8 147v1"/>
<circle cx="232.7" cy="146.5" r=".43"/>
</g>
<circle cx="232.7" cy="143.6" r=".43" fill="#00f"/>
<g fill="none" stroke="#00f" stroke-width=".15">
<path d="M232.8 142.1v1"/>
<circle cx="232.7" cy="143.6" r=".43"/>
</g>
<circle cx="231.3" cy="143.6" r=".43" fill="#00f"/>
<g fill="none" stroke="#00f" stroke-width=".15">
<path d="M231.3 142.1v1"/>
<circle cx="231.3" cy="143.6" r=".43"/>
</g>
<circle cx="229.8" cy="143.6" r=".43" fill="#00f"/>
<g fill="none" stroke="#00f" stroke-width=".15">
<path d="M229.8 142.1v1"/>
<circle cx="229.8" cy="143.6" r=".43"/>
</g>
<path d="M229.4 146.1h.8v.8h-.8z" fill="#00f"/>
<path d="M229.4 146.1h.8v.8h-.8z" fill="none" stroke="#00f" stroke-width=".13"/>
<circle cx="231.3" cy="139.1" r=".28" fill="#00007f"/>
<circle cx="231.3" cy="139.1" r=".28" fill="none" stroke="#00007f" stroke-width=".13"/>
<path d="M231.3 134.7v4.4" fill="none" stroke="#00007f" stroke-width=".15"/>
<circle cx="231.3" cy="137.6" r=".28" fill="#00007f"/>
<circle cx="231.3" cy="137.6" r=".28" fill="none" stroke="#00007f" stroke-width=".13"/>
<circle cx="231.3" cy="139.1" r=".28" fill="#00007f"/>
<circle cx="231.3" cy="139.1" r=".28" fill="none" stroke="#00007f" stroke-width=".13"/>
<path d="M231.3 139.1h1.5" fill="none" stroke="#00007f" stroke-width=".15"/>
<circle cx="231.3" cy="139.1" r=".28" fill="#00007f"/>
<circle cx="231.3" cy="139.1" r=".28" fill="none" stroke="#00007f" stroke-width=".13"/>
<path d="M229.8 139.1h1.5" fill="none" stroke="#00007f" stroke-width=".15"/>
<circle cx="231.3" cy="139.1" r=".28" fill="#00007f"/>
<circle cx="231.3" cy="139.1" r=".28" fill="none" stroke="#00007f" stroke-width=".13"/>
<path d="M229.8 151v1.4h-2.9M231.3 158.3v3M231.3 151v1.4M232.8 151v1.4h2.9" fill="none" stroke="#00007f" stroke-width=".15"/>
<path d="M229.8 162.8h3M230.3 163.2h2M230.7 163.7h1.2M231.1 164.1h.3M231.3 161.3v1.5" fill="none" stroke="#7f0000" stroke-width=".15"/>
<circle cx="231.3" cy="159.1" r=".28" fill="#00007f"/>
<circle cx="231.3" cy="159.1" r=".28" fill="none" stroke="#00007f" stroke-width=".13"/>
<circle cx="231.3" cy="160.5" r=".28" fill="#00007f"/>
<circle cx="231.3" cy="160.5" r=".28" fill="none" stroke="#00007f" stroke-width=".13"/>
<path d="M235.7 158.3v1.5h-3.7l-.7-.7" fill="none" stroke="#00007f" stroke-width=".15"/>
<circle cx="231.3" cy="159.1" r=".28" fill="#00007f"/>
<circle cx="231.3" cy="159.1" r=".28" fill="none" stroke="#00007f" stroke-width=".13"/>
<path d="M226.9 158.3v1.5h3.6l.8 .8" fill="none" stroke="#00007f" stroke-width=".15"/>
<circle cx="231.3" cy="160.5" r=".28" fill="#00007f"/>
<circle cx="231.3" cy="160.5" r=".28" fill="none" stroke="#00007f" stroke-width=".13"/>
<path d="M231.3 119.9v6M231.3 131.8v2.9" fill="none" stroke="#00007f" stroke-width=".15"/>
<circle cx="231.3" cy="119.9" r=".28" fill="#00007f"/>
<circle cx="231.3" cy="119.9" r=".28" fill="none" stroke="#00007f" stroke-width=".13"/>
<path d="M226.9 119.9v11.9h-1.5" fill="none" stroke="#00007f" stroke-width=".15"/>
<circle cx="226.8" cy="119.9" r=".28" fill="#00007f"/>
<circle cx="226.8" cy="119.9" r=".28" fill="none" stroke="#00007f" stroke-width=".13"/>
<path d="M203.2 137.7h28.1" fill="none" stroke="#00007f" stroke-width=".15"/>
<circle cx="231.3" cy="137.6" r=".28" fill="#00007f"/>
<circle cx="231.3" cy="137.6" r=".28" fill="none" stroke="#00007f" stroke-width=".13"/>
<path d="M209.1 66.8h5.9M203.2 131.8v5.9" fill="none" stroke="#00007f" stroke-width=".15"/>
<g fill="none" stroke="#000" stroke-width=".15">
<path d="M94 102.2v1.5M94 106.7v1.4M92.5 134.7v1.5M92.5 139.1v1.5M96.9 134.7v1.5M96.9 139.1v1.5M231.3 125.9v1.4M231.3 130.3v1.5M226.9 152.4v1.5M226.9 156.9v1.4M231.3 152.4v1.5M231.3 156.9v1.4"/>
<path d="M235.7 152.4v1.5M235.7 156.9v1.4"/>
</g>
<path d="M94 103.7v.6l.3 .1-.6 .3 .6 .3-.6 .3 .6 .3-.6 .3 .3 .2v.6M92.5 136.2v.6l.3 .1-.6 .3 .6 .3-.6 .3 .6 .3-.6 .3 .3 .2v.5M96.9 136.2v.6l.3 .1-.6 .3 .6 .3-.6 .3 .6 .3-.6 .3 .3 .2v.5M231.3 127.3v.6l.3 .2-.6 .3 .6 .3-.6 .3 .6 .2-.6 .3 .3 .2v.6M226.9 153.9v.6l.3 .1-.6 .3 .6 .3-.6 .3 .6 .3-.6 .3 .3 .2v.6M231.3 153.9v.6l.3 .1-.6 .3 .6 .3-.6 .3 .6 .3-.6 .3 .3 .2v.6M235.7 153.9v.6l.3 .1-.6 .3 .6 .3-.6 .3 .6 .3-.6 .3 .3 .2v.6" fill="none" stroke="#00f" stroke-width=".15"/>
<path d="M200.3 52h16.2v5.9l-1.5 1.5h-14.7z" fill-rule="evenodd" fill="#ffff95"/>
<path d="M200.3 52h16.2v5.9l-1.5 1.5h-14.7z" fill="none" stroke="#000" stroke-width=".13"/>
<path d="M215 57.9h1.5l-1.5 1.5z" fill="#ccccc6"/>
<path d="M215 57.9h1.5l-1.5 1.5z" fill="none" stroke="#bebebe" stroke-width=".13"/>
<path d="M200.7 52.3l.3 .5h-.6z" fill="#ff321e"/>
<path d="M200.7 52.3l.3 .5h-.6z" fill="none" stroke="#320000" stroke-width=".13"/>
<path d="M235 3.7l-.2 .6a1.04 1.04 0 0 1 1.1-.3v2.4l-.2 .3h1l-.2-.3v-2.2a.58 .58 0 0 1 .7-.1l.4 .1-.2-.5zM237.1 4.4l.2 .4v1.6l-.2 .3h1.9l.2-.5-.1-.1a1.17 1.17 0 0 1-1.3 .3v-.7h.6l.4 .1v-.6l-.4 .2h-.6v-.6v-.1h.2a1 1 0 0 1 1 .3l.1-.1-.2-.5zM239.2 4.4l.9 1.2-.6 .8-.4 .3h.9l-.2-.2 .5-.7 .4 .7-.2 .2h1.6l-.2-.2 .2-.4h.9l.1 .4-.1 .2h.9l-.2-.3-.8-2h-.5l-.7 1.9-.2 .3-.9-1.1 .5-.7 .4-.4h-.8l.2 .2-.4 .7-.4-.7 .2-.2zM242.5 4.8l.4 1h-.7zM244.2 4.6a.65 .65 0 0 0-.2 .7 .65 .65 0 0 0 .6 .4l.6 .2 .1 .2a.59 .59 0 0 1-1 .2l-.4-.3 .1 .7 .2-.1 .2 .1a.96 .96 0 0 0 1.4-.7 .7 .7 0 0 0-.7-.7l-.6-.1-.2-.2 .1-.2a.85 .85 0 0 1 1.2 .3l-.2-.7-.1 .1h-.1a1.05 1.05 0 0 0-1 .1zM235.7 7.2l.2 .4v2.3v.2l-.2 .2h1l-.2-.2v-.2v-2.3l.2-.4zM236.9 7.9l.2 .4v1.6l-.2 .4h.8l-.3-.4 .1-1.4 1.6 1.8v-2l.2-.4h-.7l.1 .3 .1 1.1-1.2-1.4zM239.7 8.1a.65 .65 0 0 0-.2 .7 .65 .65 0 0 0 .6 .4l.6 .2 .1 .3a.6 .6 0 0 1-1 .2l-.4-.3 .1 .7 .2-.1h.2a.96 .96 0 0 0 1.4-.6 .7 .7 0 0 0-.7-.7l-.6-.2-.2-.2 .1-.2a.85 .85 0 0 1 1.2 .3l-.1-.7-.2 .1h-.1a1.07 1.07 0 0 0-1 .1zM241.4 7.9l-.1 .7a.63 .63 0 0 1 .8-.4v1.7v.2l-.3 .2h1l-.2-.2v-.2v-1.7a.66 .66 0 0 1 .8 .4l-.1-.7zM243.5 7.9l.2 .4v1.6v.2l-.2 .2h1l-.2-.2-.1-.8h.3a.87 .87 0 0 1 .6 .7 .64 .64 0 0 0 .9 .2l-.4-.3a1 1 0 0 0-.6-.7 .61 .61 0 0 0 .6-.6 .61 .61 0 0 0-.5-.6zM244.3 8.3l.1-.1a.47 .47 0 0 1 .5 .1 .47 .47 0 0 1 .1 .5l-.1 .2h-.7zM245.8 7.9l.3 .4v1.2a.87 .87 0 0 0 1 .8 .8 .8 0 0 0 1-.8v-1.3l.2-.3h-.8l.2 .4v1.2a.6 .6 0 0 1-.6 .5 .6 .6 0 0 1-.6-.5v-1.2l.3-.4zM248.4 7.9l.2 .4v1.6l-.2 .4h.8l-.3-.4v-1.5l.9 1.9 .9-1.9v1.5l-.3 .4h1l-.2-.2v-.2v-1.6l.2-.4h-.8l-.7 1.6-.6-1.6zM251.6 7.9l.2 .4v1.6v.2l-.2 .2h1.9l.2-.6h-.1a1.17 1.17 0 0 1-1.3 .3v-.8h.6l.4 .2v-.7l-.4 .2h-.6v-.5v-.1l.2-.1a1.01 1.01 0 0 1 1 .3h.1l-.2-.6zM253.7 7.9l.3 .4v1.6l-.3 .4h.8l-.2-.4v-1.4l1.6 1.8v-2l.2-.4h-.7l.2 .3v1.1l-1.2-1.4zM256.3 7.9l-.1 .7a.63 .63 0 0 1 .8-.4v1.7v.2l-.3 .2h1l-.2-.2v-.2v-1.7a.66 .66 0 0 1 .8 .4l-.1-.7zM258.7 8.1a.65 .65 0 0 0-.2 .7 .65 .65 0 0 0 .6 .4l.6 .2 .2 .3a.6 .6 0 0 1-1 .2l-.5-.3 .2 .7 .2-.1h.1a.96 .96 0 0 0 1.4-.6 .7 .7 0 0 0-.7-.7l-.6-.2-.1-.2 .1-.2a.85 .85 0 0 1 1.1 .3l-.1-.7-.2 .1h-.1a1.06 1.06 0 0 0-1 .1z" fill="#231f20"/>
<path d="M228.4 2.3v2.8h-2a1.67 1.67 0 0 0 .7 1.1l.2 .2a1.21 1.21 0 0 0 .7 1l.3-.1a.59 .59 0 0 1 .5-.3 .59 .59 0 0 1 .5 .3l.2 .4a2.42 2.42 0 0 0 1.7 1.8l.6-.1a1.48 1.48 0 0 1 .6-1.9l.8-.5 .6-.2v-1.4a.91 .91 0 0 1-.4-.8v-.9h-1.5l-.2 .9h.6l-.2 .8h-.5l-.2 1v.3h.4l-.1 .9h-.7a.92 .92 0 0 1-1.1-.3l.4-1.9h-.5l.1-.8h.5l.2-.9h-.5v-1.4zM230.9 3.7l-.6 3h.7l.6-3zM231.1 2.7l-.1 .7h.7l.1-.7z" fill="#ed1c24"/>
<path d="M19 15h241.3M19 200h241.3" fill="none" stroke="#000" stroke-width=".53"/>
<text font-size="4.2" x="20" y="22.9">3 EVM Schematic</text>
<text font-size="3.5" fill="#00f" x="20" y="29.1">Figure 3-1, Figure 3-2 and Figure 3-3 show the ISOW1432DFMEVM schematic.</text>
<text font-size="3.5" x="97.8" y="186.7">Figure 3-1. ISOW1432DFMEVM Schematic - Power</text>
<g font-size="2.9">
<text x="49.6" y="37.1">Supply decoupling capacitors</text>
<text x="220.1" y="38.6">LTC6908-1; D input</text>
<text x="59.2" y="81.4">TLV1117[LDO for VCC</text>
<text x="85.8" y="81.4">_1]</text>
<text x="203.8" y="102">TLV1117[GPIOSupply]</text>
<text x="74.2" y="156.7">Power Input</text>
</g>
<g font-size="2.8">
<text x="19" y="13.8">EVM Schematic</text>
<text x="246.1" y="13.8">www.ti.com</text>
</g>
<g font-size="2.5">
<text x="19" y="203.6">4</text>
<text x="30.2" y="203.6">ISOW1432 Isolated RS-485/RS-422 Transceiver With Integrated DC-DC Converter Evaluation Module</text>
<text x="234.7" y="203.6">SLLU337 – JUNE 2021</text>
<text x="112.4" y="210">Copyright © 2021 Texas Instruments Incorporated</text>
</g>
<text font-size="2.5" fill="#00f" x="229.2" y="206.5">Submit Document Feedback</text>
<g font-size="1.4" fill="#7f0000">
<text x="177.8" y="60.9" transform="rotate(-90 177.8 60.9)">VDD1_OSC</text>
<text x="231" y="65.3" transform="rotate(-90 231 65.3)">VDD1_OSC</text>
<text x="233.1" y="62.4" transform="rotate(90 233.1 62.4)">VDD_IO</text>
<text x="247.2" y="66.8" transform="rotate(-90 247.2 66.8)">VDD1_OSC</text>
<text x="177.8" y="72.7" transform="rotate(-90 177.8 72.7)">DIV</text>
<text x="34.7" y="100.7" transform="rotate(-90 34.7 100.7)">V_BAT</text>
<text x="182.3" y="122.9" transform="rotate(-90 182.3 122.9)">V_BAT</text>
</g>
<g font-size="1.3" fill="#7f0000">
<text x="42.3" y="47.3">VDD_1</text>
<text x="77.8" y="47.3">VDD_IO</text>
<text x="209.1" y="45.8">VDD1_OSC</text>
<text x="243.1" y="47.3">SET</text>
<text x="197.3" y="68">CLK_OUT</text>
<text x="209.1" y="66.5">DIV</text>
<text x="235.7" y="69.4">SET</text>
<text x="209.1" y="72.4">DIV</text>
<text x="58.5" y="99">V_BAT</text>
<text x="102.8" y="99">VDD_1</text>
<text x="101.1" y="113.8">GND1</text>
<text x="108.4" y="113.8">GND1</text>
<text x="33.1" y="118.2">GND1</text>
<text x="192.9" y="119.7">V_BAT</text>
<text x="228.3" y="119.7">VDD_IO</text>
<text x="233.9" y="131.5">GND1</text>
<text x="241.3" y="131.5">GND1</text>
<text x="90.7" y="149.2">GND1</text>
<text x="55.6" y="166.9">V_BAT_OUT 1</text>
<text x="83.7" y="162.5">V_BAT_OUT</text>
<text x="113.2" y="162.5">V_BAT</text>
<text x="229.5" y="165.4">GND1</text>
<text x="55.6" y="168.4">G_BAT</text>
<text x="84.5" y="177.2">G_BAT</text>
<text x="114.4" y="177.2">GND1</text>
</g>
<g font-size="1.3">
<text x="225.2" y="44.4">J8</text>
<text x="237" y="46.3">16.5k</text>
<text x="237" y="43.9">R1</text>
<text x="49.5" y="53.1">10uF</text>
<text x="49.5" y="51.6">C4</text>
<text x="55.5" y="53.1">1uF</text>
<text x="55.5" y="51.6">C5</text>
<text x="61.4" y="53.1">50V</text>
<text x="61.4" y="51.6">C6</text>
<text x="85" y="51.6">C1</text>
<text x="85" y="53.1">10uF</text>
<text x="90.9" y="53.1">1uF</text>
<text x="90.9" y="51.6">C2</text>
<text x="96.8" y="53.1">16V</text>
<text x="96.8" y="51.6">C3</text>
<text x="201" y="53.9">For LTC6908-1</text>
<text x="237" y="50.7">402k</text>
<text x="237" y="48.3">R30</text>
<text x="61.4" y="54.5">0.01µF</text>
<text x="96.8" y="54.5">0.1µF</text>
<text x="201" y="55.4">RSET = 16.5k for 12Mbps</text>
<text x="201" y="56.9">RSET = 402k for 500Kbps</text>
<text x="204.6" y="69.9">12.7</text>
<text x="204.6" y="67.5">R2</text>
<text x="248.9" y="70.8">C7</text>
<text x="248.9" y="72.3">16V</text>
<text x="248.9" y="73.8">0.1µF</text>
<text x="104.3" y="91.6">5010</text>
<text x="71.8" y="96">U2</text>
<text x="30.5" y="107.9">10uF</text>
<text x="36.3" y="106.2">C11</text>
<text x="42.2" y="106.2">C12</text>
<text x="42.2" y="107.7">1uF</text>
<text x="48.1" y="107.7">0.1uF</text>
<text x="48.1" y="106.2">C13</text>
<text x="94.4" y="106.2">240</text>
<text x="94.4" y="104.8">R5</text>
<text x="104.2" y="106.2">16V</text>
<text x="104.2" y="107.7">47µF</text>
<text x="104.2" y="104.8">C9</text>
<text x="111.6" y="106.2">25V</text>
<text x="111.6" y="107.7">1uF</text>
<text x="111.6" y="104.8">C10</text>
<text x="97.2" y="109.9">5011</text>
<text x="237.2" y="113.8">5010</text>
<text x="71.8" y="115.2">LM317MDCY</text>
<text x="206.2" y="116.7">U3</text>
<text x="95.5" y="123.9">J1</text>
<text x="237" y="125.4">16V</text>
<text x="237" y="123.9">C14</text>
<text x="244.4" y="125.4">25V</text>
<text x="244.4" y="123.9">C15</text>
<text x="169.3" y="130">10uF</text>
<text x="175" y="128.4">C16</text>
<text x="180.9" y="128.4">C17</text>
<text x="180.9" y="129.8">1uF</text>
<text x="186.8" y="129.8">0.1uF</text>
<text x="186.8" y="128.4">C18</text>
<text x="231.7" y="129.8">240</text>
<text x="231.7" y="128.4">R6</text>
<text x="237" y="126.9">47µF</text>
<text x="244.4" y="126.9">1uF</text>
<text x="93" y="137.2">R7</text>
<text x="97.4" y="137.2">R8</text>
<text x="206.2" y="135.9">LM317MDCY</text>
<text x="93" y="138.7">390</text>
<text x="97.4" y="138.7">732</text>
<text x="234.2" y="143.1">J2</text>
<text x="234.2" y="144.6">61000621121</text>
<text x="227.3" y="154.9">R9</text>
<text x="231.7" y="154.9">R10</text>
<text x="236.2" y="154.9">R11</text>
<text x="98.7" y="161.9">L1</text>
<text x="227.3" y="156.4">732</text>
<text x="231.7" y="156.4">390</text>
<text x="236.2" y="156.4">102</text>
<text x="98.7" y="164.6">782633601</text>
<text x="95.3" y="169.7">390pF</text>
<text x="95.3" y="171.2">50V</text>
<text x="95.3" y="168.3">C26</text>
<text x="98.7" y="172.2">L6</text>
<text x="108.6" y="169.7">390pF</text>
<text x="108.6" y="171.2">50V</text>
<text x="108.6" y="168.3">C27</text>
<text x="98.7" y="174.9">782633601</text>
</g>
<g font-size="1.3" fill="#00007f">
<text x="222.4" y="50.3">TSM-102-01-L-DV</text>
<text x="229.7" y="56">P1</text>
<text x="234.2" y="57.6">TSW-102-26-T-S</text>
<text x="218" y="65">U1</text>
<text x="218" y="75.4">LTC6908HS6-1#TRMPBF</text>
<text x="102.2" y="88.9">TP1</text>
<text x="97.2" y="107.3">TP3</text>
<text x="235.1" y="111.1">TP2</text>
<text x="95.5" y="125.4">TSM-102-01-L-DV</text>
<text x="65.8" y="165.4">J6</text>
<text x="65.8" y="171.4">1751248</text>
</g>
<g font-size="1.3" fill="#bfbdbb">
<text x="178.6" y="67.8">R3</text>
<text x="178.6" y="69.3">DNP</text>
<text x="178.6" y="76.7">R4</text>
<text x="198.7" y="75.2">1nF</text>
<text x="198.7" y="76.7">100V</text>
<text x="198.7" y="73.8">C8</text>
<text x="178.6" y="78.2">DNP</text>
</g>
<g font-size="1.2">
<text x="223.5" y="47.3">2</text>
<text x="223.5" y="45.9">4</text>
<text x="232.5" y="47.3">1</text>
<text x="232.5" y="45.9">3</text>
<text x="231" y="61.2" transform="rotate(-90 231 61.2)">2</text>
<text x="232.5" y="61.2" transform="rotate(-90 232.5 61.2)">1</text>
<text x="216.2" y="66.5">5</text>
<text x="216.2" y="69.5">6</text>
<text x="219" y="67.1">OUT2</text>
<text x="219" y="70.1">OUT1</text>
<text x="223.5" y="70.1">SET</text>
<text x="224.3" y="67.1">V+</text>
<text x="228" y="69.5">3</text>
<text x="228" y="66.5">1</text>
<text x="216.2" y="72.5">4</text>
<text x="219" y="73">MOD</text>
<text x="223.2" y="73">GND</text>
<text x="228" y="72.5">2</text>
<text x="70" y="99">3</text>
<text x="72.9" y="99.6">IN</text>
<text x="84.5" y="99.6">OUT</text>
<text x="89.3" y="99">2</text>
<text x="70" y="110.8">1</text>
<text x="72.9" y="111.4">ADJ</text>
<text x="84.5" y="111.4">OUT</text>
<text x="89.3" y="110.8">4</text>
<text x="204.3" y="119.7">3</text>
<text x="223.6" y="119.7">2</text>
<text x="92.3" y="121.7" transform="rotate(-90 92.3 121.7)">2</text>
<text x="93.7" y="121.7" transform="rotate(-90 93.7 121.7)">4</text>
<text x="207.2" y="120.3">IN</text>
<text x="218.9" y="120.3">OUT</text>
<text x="92.3" y="130.6" transform="rotate(-90 92.3 130.6)">1</text>
<text x="93.7" y="130.6" transform="rotate(-90 93.7 130.6)">3</text>
<text x="204.3" y="131.5">1</text>
<text x="223.6" y="131.5">4</text>
<text x="207.2" y="132.1">ADJ</text>
<text x="218.9" y="132.1">OUT</text>
<text x="229.6" y="140.9" transform="rotate(-90 229.6 140.9)">2</text>
<text x="231" y="140.9" transform="rotate(-90 231 140.9)">4</text>
<text x="232.5" y="140.9" transform="rotate(-90 232.5 140.9)">6</text>
<text x="229.6" y="149.8" transform="rotate(-90 229.6 149.8)">1</text>
<text x="231" y="149.8" transform="rotate(-90 231 149.8)">3</text>
<text x="232.5" y="149.8" transform="rotate(-90 232.5 149.8)">5</text>
<text x="64.1" y="168.4">2</text>
</g>
<g font-size="1.1" fill="#7f0000">
<text x="39.4" y="63.3">GND1</text>
<text x="74.9" y="63.3">GND1</text>
<text x="235.8" y="76.6">GND1</text>
<text x="195.9" y="82.5">GND1</text>
<text x="246.1" y="78.1">GND1</text>
<text x="176.7" y="85.5">GND1</text>
<text x="181.1" y="141.6">GND1</text>
</g>
</svg>
